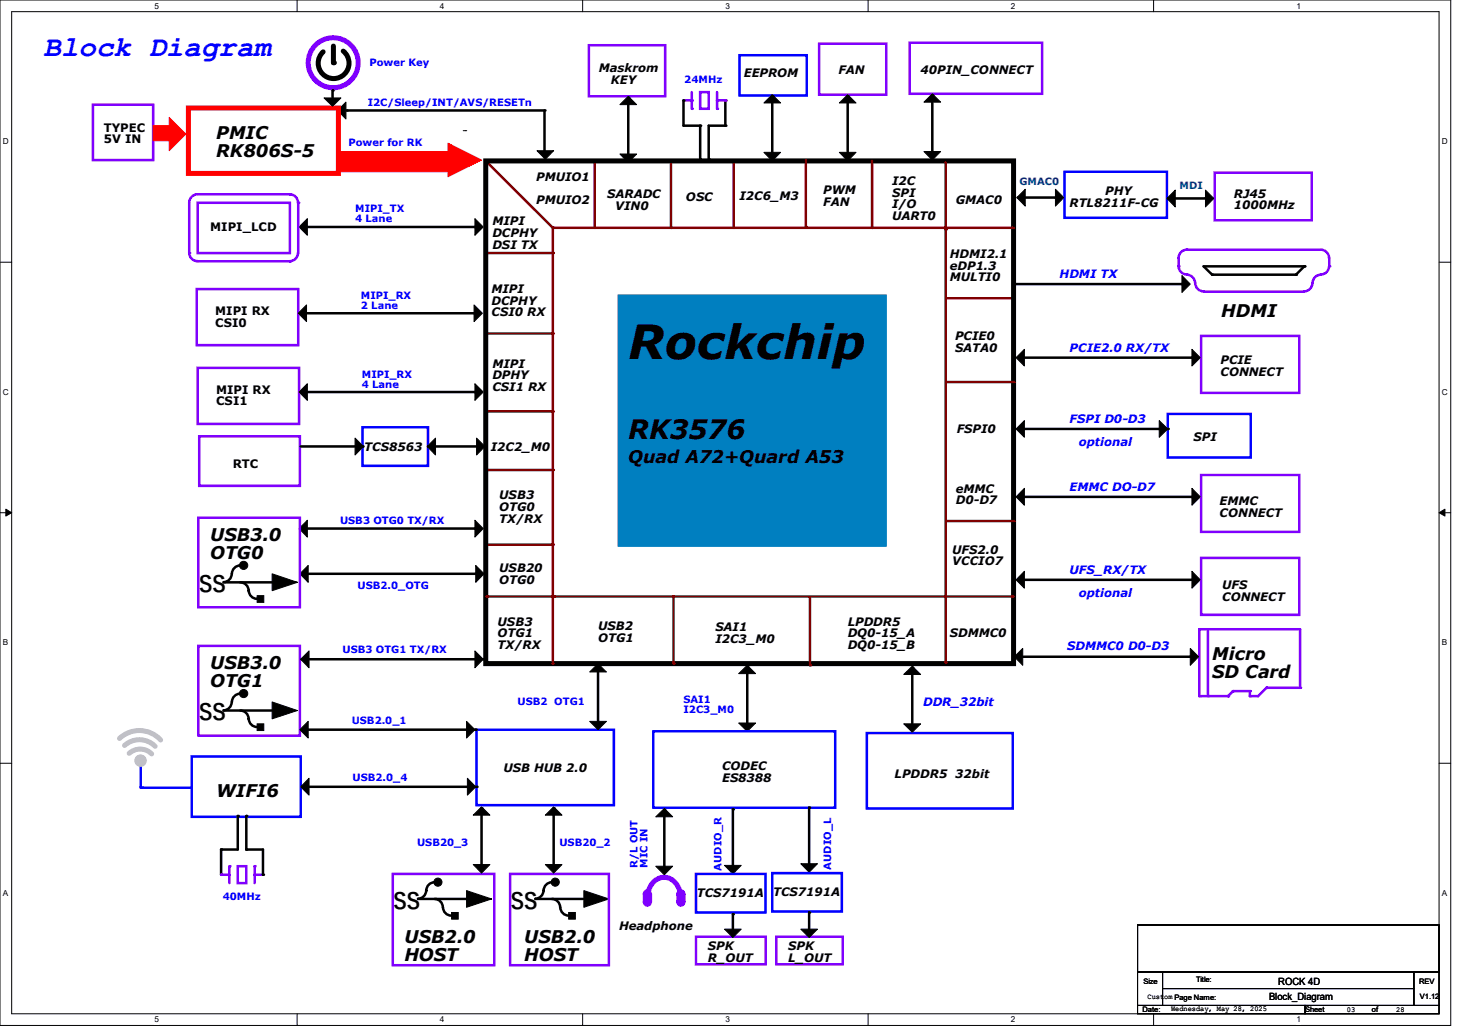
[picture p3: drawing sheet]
<svg xmlns="http://www.w3.org/2000/svg" width="297mm" height="210mm" viewBox="0 0 297 210" stroke-linecap="round" stroke-linejoin="round" font-family="sans-serif">
<path d="M0 0h294.7v208.3h-294.7zM2.4 2.4h290v203.5h-290z" fill="none" stroke="#000" stroke-width=".2"/>
<g fill="#fff">
<path d="M31.4 .3h.9v1.8h-.9z"/>
<path d="M31.4 206.2h.9v1.8h-.9z"/>
</g>
<path d="M60.4 0v2.4M60.4 205.9v2.4" fill="none" stroke="#000" stroke-width=".2"/>
<g fill="#fff">
<path d="M89.4 .3h.9v1.8h-.9z"/>
<path d="M89.4 206.2h.9v1.8h-.9z"/>
</g>
<path d="M118.4 0v2.4M118.4 205.9v2.4" fill="none" stroke="#000" stroke-width=".2"/>
<g fill="#fff">
<path d="M147.4 .3h.9v1.8h-.9z"/>
<path d="M147.4 206.2h.9v1.8h-.9z"/>
</g>
<path d="M176.4 0v2.4M176.4 205.9v2.4" fill="none" stroke="#000" stroke-width=".2"/>
<g fill="#fff">
<path d="M205.4 .3h.9v1.8h-.9z"/>
<path d="M205.4 206.2h.9v1.8h-.9z"/>
</g>
<path d="M234.4 0v2.4M234.4 205.9v2.4" fill="none" stroke="#000" stroke-width=".2"/>
<g fill="#fff">
<path d="M263.4 .3h.9v1.8h-.9z"/>
<path d="M263.4 206.2h.9v1.8h-.9z"/>
<path d="M.6 27.8h1.2v1.9h-1.2z"/>
<path d="M292.9 27.8h1.2v1.9h-1.2z"/>
<path d="M.6 78.7h1.2v1.9h-1.2z"/>
<path d="M292.9 78.7h1.2v1.9h-1.2z"/>
</g>
<path d="M0 53.3h2.4M292.4 53.3h2.3" fill="none" stroke="#000" stroke-width=".2"/>
<g fill="#fff">
<path d="M.6 129.6h1.1v1.8h-1.1z"/>
<path d="M292.9 129.6h1.1v1.8h-1.1z"/>
</g>
<path d="M0 104.1h2.4M292.4 104.1h2.3" fill="none" stroke="#000" stroke-width=".2"/>
<path d="M1.2 103.4l1.2 .7-1.2 .7zM292.4 104.1l1.1-.7v1.4z" fill="#000" stroke="#000" stroke-width=".2"/>
<g fill="#fff">
<path d="M.6 180.5h1.1v1.8h-1.1z"/>
<path d="M292.9 180.5h1.1v1.8h-1.1z"/>
</g>
<path d="M0 155h2.4M292.4 155h2.3" fill="none" stroke="#000" stroke-width=".2"/>
<path d="M96.8 148.2h27.9v15.3h-27.9z" fill="none" stroke="#00f" stroke-width=".51"/>
<path d="M88.3 179.2a1.93 1.93 0 0 0-1.8 2.1 1.67 1.67 0 0 1-1.6 1.2M112.1 179.2a1.67 1.67 0 0 0-1.7 1.7M84.9 182.6h11.4M88.3 182.6a1.68 1.68 0 0 1 1.7 1.7M90 184.3a1.69 1.69 0 0 0 1.7 1.7M108.8 182.6h11.3M110.4 180.9a1.68 1.68 0 0 1-1.6 1.6M112.1 182.6a1.95 1.95 0 0 1 1.8 2.1 1.69 1.69 0 0 0 1.6 1.3" fill="none" stroke="#000" stroke-width=".51"/>
<g fill="#000">
<circle cx="96.3" cy="182.6" r=".25"/>
<circle cx="120.1" cy="182.6" r=".25"/>
</g>
<g fill="#000" stroke="#000" stroke-width=".2">
<path d="M91.7 185.3h1.4v1.4h-1.4z" fill-rule="evenodd"/>
<path d="M94.8 180.9l5.1 1.7h-1.7h1.7l-5.1 1.7z" fill-rule="evenodd"/>
<path d="M115.5 185.3h1.4v1.4h-1.4z" fill-rule="evenodd"/>
<path d="M118.6 180.9l5.1 1.7h-1.7h1.7l-5.1 1.7z" fill-rule="evenodd"/>
<circle cx="89" cy="179.2" r=".83"/>
<circle cx="112.8" cy="179.2" r=".83"/>
</g>
<path d="M40.1 74.7h20.6v11.4h-20.6zM79.8 177.5h20.6v18.5h-20.6zM103.6 177.5h20.1v18.5h-20.1z" fill="none" stroke="#7f00ff" stroke-width=".51"/>
<path d="M98.7 95.5h13.6" fill="none" stroke="#7f0000" stroke-width=".51"/>
<circle cx="112.3" cy="95.5" r=".25" fill="#7f0000"/>
<path d="M216.3 34.9h20.8v9.3h-20.8z" fill="none" stroke="#00f" stroke-width=".51"/>
<path d="M184.8 8.7h26.9v10.3h-26.9zM18.9 21.3h12.2v11.2h-12.2zM246.8 35.1h19.7v9.6h-19.7zM40.5 88.6h20.4v10.1h-20.4z" fill="none" stroke="#7f00ff" stroke-width=".51"/>
<g fill="#000" stroke="#000" stroke-width=".2">
<path d="M68.6 22.4l1.7-1.7v3.5z" fill-rule="evenodd"/>
<path d="M60.7 46.1l1.7-1.7v3.4z" fill-rule="evenodd"/>
<path d="M96.5 44.4l1.7 1.7-1.7 1.7z" fill-rule="evenodd"/>
<path d="M60.7 79.6l1.7-1.7v3.4z" fill-rule="evenodd"/>
<path d="M96.5 77.9l1.7 1.7-1.7 1.7z" fill-rule="evenodd"/>
<path d="M96.8 89l1.7 1.7-1.7 1.7z" fill-rule="evenodd"/>
<path d="M60.7 107.4l1.7-1.7v3.4z" fill-rule="evenodd"/>
<path d="M60.9 116.5l1.7-1.6v3.4z" fill-rule="evenodd"/>
<path d="M96.5 105.7l1.7 1.7-1.7 1.7z" fill-rule="evenodd"/>
<path d="M96.6 114.9l1.7 1.6-1.7 1.8z" fill-rule="evenodd"/>
<path d="M121.5 134.8l1.7 1.7h-3.4z" fill-rule="evenodd"/>
<path d="M119.8 146.5h3.4l-1.7 1.7z" fill-rule="evenodd"/>
</g>
<path d="M70.4 22.4h40M110.6 22.4v8.5M62.4 46.1h34.1M62.4 79.6h34.1M62.4 107.4h34.1M62.6 116.5h34M121.5 135.1v12.4" fill="none" stroke="#000" stroke-width=".51"/>
<g fill="#000">
<circle cx="70.4" cy="22.4" r=".25"/>
<circle cx="110.6" cy="22.4" r=".25"/>
<circle cx="96.5" cy="46.1" r=".25"/>
<circle cx="96.5" cy="79.6" r=".25"/>
<circle cx="96.5" cy="107.4" r=".25"/>
<circle cx="96.6" cy="116.5" r=".25"/>
<circle cx="121.5" cy="135.1" r=".25"/>
</g>
<g fill="#7f00ff" stroke="#7f00ff" stroke-width=".2">
<path d="M130.7 181.6h1.7v1.7h-1.7z" fill-rule="evenodd"/>
<path d="M137.5 181.6h1.7v1.7h-1.7z" fill-rule="evenodd"/>
<circle cx="131.5" cy="183.2" r=".83"/>
<circle cx="138.3" cy="183.2" r=".83"/>
<circle cx="131.5" cy="181.5" r=".83"/>
<circle cx="138.3" cy="181.5" r=".83"/>
</g>
<path d="M131.5 182.4a3.9 3.9 0 0 1 3.4-4.2 3.9 3.9 0 0 1 3.4 4.2" fill="none" stroke="#7f00ff" stroke-width="1"/>
<path d="M192.3 60.6h13.6" fill="none" stroke="#7f0000" stroke-width=".51"/>
<circle cx="205.9" cy="60.6" r=".25" fill="#7f0000"/>
<path d="M120.8 32.7v13.6" fill="none" stroke="#7f0000" stroke-width=".51"/>
<circle cx="120.8" cy="46.3" r=".25" fill="#7f0000"/>
<path d="M94.1 26.5h.5M94.6 26.5h.1" fill="none" stroke="#000" stroke-width=".2"/>
<path d="M98.7 32.7l13.6 13.6" fill="none" stroke="#7f0000" stroke-width=".51"/>
<circle cx="112.3" cy="46.3" r=".25" fill="#7f0000"/>
<path d="M98.7 83.6h13.6" fill="none" stroke="#7f0000" stroke-width=".51"/>
<circle cx="112.3" cy="83.6" r=".25" fill="#7f0000"/>
<path d="M98.7 51.4h13.6" fill="none" stroke="#7f0000" stroke-width=".51"/>
<circle cx="112.3" cy="51.4" r=".25" fill="#7f0000"/>
<path d="M98.7 67.7h13.6" fill="none" stroke="#7f0000" stroke-width=".51"/>
<circle cx="112.3" cy="67.7" r=".25" fill="#7f0000"/>
<path d="M149.1 32.7v13.6" fill="none" stroke="#7f0000" stroke-width=".51"/>
<circle cx="149.1" cy="46.3" r=".25" fill="#7f0000"/>
<path d="M98.7 110.6h13.6" fill="none" stroke="#7f0000" stroke-width=".51"/>
<circle cx="112.3" cy="110.6" r=".25" fill="#7f0000"/>
<path d="M136.3 32.7v13.6" fill="none" stroke="#7f0000" stroke-width=".51"/>
<circle cx="136.3" cy="46.3" r=".25" fill="#7f0000"/>
<path d="M98.7 32.7h107.2v102.1h-107.2z" fill="none" stroke="#000" stroke-width="1"/>
<circle cx="177" cy="105.8" r="1.68" fill="#000" stroke="#000" stroke-width=".2"/>
<path d="M112.3 46.3h79.8v74.9h-79.8z" fill="none" stroke="#7f0000" stroke-width=".51"/>
<path d="M147.4 20.4v5.1h-3.4v6.8" fill="none" stroke="#000" stroke-width=".51"/>
<g fill="#000">
<circle cx="144" cy="32.3" r=".25"/>
<circle cx="147.4" cy="20.4" r=".25"/>
<circle cx="147.4" cy="25.5" r=".25"/>
</g>
<path d="M140.5 18.7v3.4M142.2 18.7h1.8v3.4h-1.8z" fill="none" stroke="#7f00ff" stroke-width=".51"/>
<circle cx="140.5" cy="22.1" r=".25" fill="#7f00ff"/>
<path d="M138.9 20.4h1.6" fill="none" stroke="#7f00ff" stroke-width=".51"/>
<circle cx="140.5" cy="20.4" r=".25" fill="#7f00ff"/>
<path d="M145.7 18.7v3.4" fill="none" stroke="#7f00ff" stroke-width=".51"/>
<circle cx="145.7" cy="22.1" r=".25" fill="#7f00ff"/>
<path d="M145.7 20.4h1.7" fill="none" stroke="#7f00ff" stroke-width=".51"/>
<circle cx="147.4" cy="20.4" r=".25" fill="#7f00ff"/>
<path d="M138.9 20.4v5.1h3.3v6.8" fill="none" stroke="#000" stroke-width=".51"/>
<g fill="#000">
<circle cx="138.9" cy="20.4" r=".25"/>
<circle cx="142.2" cy="25.5" r=".25"/>
<circle cx="142.2" cy="32.3" r=".25"/>
</g>
<path d="M192.3 77.6h13.6" fill="none" stroke="#7f0000" stroke-width=".51"/>
<circle cx="205.9" cy="77.6" r=".25" fill="#7f0000"/>
<path d="M192.3 105.8h13.6" fill="none" stroke="#7f0000" stroke-width=".51"/>
<circle cx="205.9" cy="105.8" r=".25" fill="#7f0000"/>
<path d="M244 113.3h19.9v11.6h-19.9zM257.3 139.7h6.8" fill="none" stroke="#7f00ff" stroke-width=".51"/>
<path d="M38.3 21.9h30.4v13.3h-30.4z" fill="none" stroke="#f00" stroke-width="1"/>
<g fill="#f00" stroke="#f00" stroke-width=".2">
<path d="M68.6 30.8h22.6v4.1h-22.6z" fill-rule="evenodd"/>
<path d="M91 29.1l6.8 3.4-6.8 3.4z" fill-rule="evenodd"/>
</g>
<circle cx="257.3" cy="139.7" r=".25" fill="#7f00ff"/>
<path d="M257.3 139.7l-1.7 1.7" fill="none" stroke="#7f00ff" stroke-width=".51"/>
<circle cx="257.3" cy="139.7" r=".25" fill="#7f00ff"/>
<path d="M253.9 141.4h1.7" fill="none" stroke="#7f00ff" stroke-width=".51"/>
<circle cx="253.9" cy="141.4" r=".25" fill="#7f00ff"/>
<path d="M253.9 140.4v1" fill="none" stroke="#7f00ff" stroke-width=".51"/>
<circle cx="253.9" cy="140.4" r=".25" fill="#7f00ff"/>
<path d="M250.5 140.4h3.4" fill="none" stroke="#7f00ff" stroke-width=".51"/>
<circle cx="250.5" cy="140.4" r=".25" fill="#7f00ff"/>
<path d="M250.5 140.4l-1 1" fill="none" stroke="#7f00ff" stroke-width=".51"/>
<circle cx="249.5" cy="141.4" r=".25" fill="#7f00ff"/>
<path d="M243.7 141.4h5.8" fill="none" stroke="#7f00ff" stroke-width=".51"/>
<circle cx="249.5" cy="141.4" r=".25" fill="#7f00ff"/>
<path d="M243.7 127.8h20.4" fill="none" stroke="#7f00ff" stroke-width=".51"/>
<circle cx="243.7" cy="127.8" r=".25" fill="#7f00ff"/>
<path d="M245.4 127.8v13.6" fill="none" stroke="#7f00ff" stroke-width=".51"/>
<circle cx="245.4" cy="141.4" r=".25" fill="#7f00ff"/>
<path d="M264.1 127.8v11.9" fill="none" stroke="#7f00ff" stroke-width=".51"/>
<circle cx="264.1" cy="139.7" r=".25" fill="#7f00ff"/>
<path d="M243.7 127.8v13.6" fill="none" stroke="#7f00ff" stroke-width=".51"/>
<circle cx="243.7" cy="141.4" r=".25" fill="#7f00ff"/>
<path d="M109.1 30.6h3.4l-1.7 1.7z" fill-rule="evenodd" fill="#000" stroke="#000" stroke-width=".2"/>
<g fill="#f00" stroke="#f00" stroke-width=".2">
<path d="M31.1 25.5h3.3v3.1h-3.3z" fill-rule="evenodd"/>
<path d="M34.4 23.8l3.4 3.4-3.4 3.4z" fill-rule="evenodd"/>
</g>
<path d="M164.5 121.5v13.6" fill="none" stroke="#7f0000" stroke-width=".51"/>
<circle cx="164.5" cy="135.1" r=".25" fill="#7f0000"/>
<path d="M136.8 121.2v13.6" fill="none" stroke="#7f0000" stroke-width=".51"/>
<circle cx="136.8" cy="134.8" r=".25" fill="#7f0000"/>
<path d="M176.1 148.9h29.6v15.3h-29.6z" fill="none" stroke="#00f" stroke-width=".51"/>
<path d="M177.2 32.7v13.6" fill="none" stroke="#7f0000" stroke-width=".51"/>
<circle cx="177.2" cy="46.3" r=".25" fill="#7f0000"/>
<path d="M60.6 41.2v10.2" fill="none" stroke="#7f00ff" stroke-width=".51"/>
<circle cx="60.6" cy="41.2" r=".25" fill="#7f00ff"/>
<path d="M40.1 39.5h18.8" fill="none" stroke="#7f00ff" stroke-width=".51"/>
<circle cx="58.9" cy="39.5" r=".25" fill="#7f00ff"/>
<path d="M38.4 41.2v10.2" fill="none" stroke="#7f00ff" stroke-width=".51"/>
<circle cx="38.4" cy="51.4" r=".25" fill="#7f00ff"/>
<path d="M40.1 39.5a1.69 1.69 0 0 0-1.7 1.7M58.9 39.5a1.7 1.7 0 0 1 1.6 1.7M38.4 51.4a1.68 1.68 0 0 0 1.7 1.6M40.1 53.1h18.8M60.5 51.4a1.68 1.68 0 0 1-1.6 1.6" fill="none" stroke="#7f00ff" stroke-width=".51"/>
<circle cx="58.9" cy="53.1" r=".25" fill="#7f00ff"/>
<path d="M40.1 41.2h18.8v10.2h-18.8zM241.1 50.7h27.3" fill="none" stroke="#7f00ff" stroke-width=".51"/>
<circle cx="241.1" cy="50.7" r=".25" fill="#7f00ff"/>
<path d="M239.4 52.4v1.7" fill="none" stroke="#7f00ff" stroke-width=".51"/>
<circle cx="239.4" cy="54.1" r=".25" fill="#7f00ff"/>
<path d="M244.5 59.2h20.5" fill="none" stroke="#7f00ff" stroke-width=".51"/>
<circle cx="244.5" cy="59.2" r=".25" fill="#7f00ff"/>
<path d="M239.4 54.1a1.67 1.67 0 0 0 1.7 1.7M241.1 55.8a1.68 1.68 0 0 1 1.7 1.7M242.8 57.5a1.69 1.69 0 0 0 1.7 1.7M270 52.4v1.7" fill="none" stroke="#7f00ff" stroke-width=".51"/>
<circle cx="270" cy="54.1" r=".25" fill="#7f00ff"/>
<path d="M241.1 50.7a1.67 1.67 0 0 0-1.7 1.7M268.4 55.8a1.76 1.76 0 0 0-1.8 1.7 1.68 1.68 0 0 1-1.6 1.7M268.4 50.7a1.67 1.67 0 0 1 1.6 1.7M270 54.1a1.67 1.67 0 0 1-1.6 1.7" fill="none" stroke="#7f00ff" stroke-width=".51"/>
<path d="M244.5 54.1h20.5l-1.7 1.7h-17z" fill="none" stroke="#000" stroke-width=".51"/>
<g fill="#000">
<circle cx="246.3" cy="55.8" r=".25"/>
<circle cx="263.3" cy="55.8" r=".25"/>
<circle cx="265" cy="54.1" r=".25"/>
</g>
<path d="M28.6 154.9v5.1M38.9 153.7h22.2v12.2h-22.2z" fill="none" stroke="#00f" stroke-width=".51"/>
<path d="M24.3 150a5.9 5.9 0 0 1 8.3 .3M25.3 151.4a4.5 4.5 0 0 1 6.2 .2M26.2 153a3.3 3.3 0 0 1 4.6 .1" fill="none" stroke="#c0c0c0" stroke-width="1"/>
<circle cx="28.6" cy="160" r=".25" fill="#00f"/>
<path d="M28.7 160h10.1" fill="none" stroke="#00f" stroke-width=".51"/>
<circle cx="28.7" cy="160" r=".25" fill="#00f"/>
<circle cx="28.6" cy="154.5" r="1.16" fill="#c0c0c0" stroke="#c0c0c0" stroke-width=".2"/>
<path d="M67.6 18.4v1.5M62.3 63.6h34M61.3 133.9h37M47.1 142.6a1.68 1.68 0 0 1-1.7 1.7h11.4M48.8 144.3a1.68 1.68 0 0 1 1.7 1.7M48.8 140.9a1.7 1.7 0 0 0-1.7 1.7M50.5 146a1.67 1.67 0 0 0 1.7 1.7M62.6 148.2h34M62.8 159.8h34M97.8 164.2v12.4M112.5 164.2v12.4" fill="none" stroke="#000" stroke-width=".51"/>
<g fill="#000">
<circle cx="67.6" cy="18.4" r=".25"/>
<circle cx="67.7" cy="12.7" r=".51"/>
<circle cx="96.3" cy="63.6" r=".25"/>
<circle cx="98.3" cy="133.9" r=".25"/>
<circle cx="56.8" cy="144.3" r=".25"/>
<circle cx="96.6" cy="148.2" r=".25"/>
<circle cx="96.8" cy="159.8" r=".25"/>
<circle cx="97.8" cy="164.2" r=".25"/>
<circle cx="112.5" cy="164.2" r=".25"/>
</g>
<g fill="#000" stroke="#000" stroke-width=".2">
<path d="M65.8 19.9h3.5l-1.7 1.7z" fill-rule="evenodd"/>
<path d="M62.3 61.9v3.4l-1.7-1.7z" fill-rule="evenodd"/>
<path d="M96.3 61.9l1.7 1.7-1.7 1.7z" fill-rule="evenodd"/>
<path d="M61.1 133.9l1.7-1.7v3.4z" fill-rule="evenodd"/>
<path d="M96.5 132.2l1.7 1.7-1.7 1.7z" fill-rule="evenodd"/>
<path d="M52.2 147h1.4v1.4h-1.4z" fill-rule="evenodd"/>
<path d="M55.3 142.6l5.1 1.7h-1.7h1.7l-5.1 1.7z" fill-rule="evenodd"/>
<path d="M60.9 148.2l1.7-1.7v3.4z" fill-rule="evenodd"/>
<path d="M62.8 158.1v3.4l-1.7-1.7z" fill-rule="evenodd"/>
<path d="M94.8 146.5l1.7 1.7-1.7 1.7z" fill-rule="evenodd"/>
<path d="M95 158.1l1.6 1.7-1.6 1.7z" fill-rule="evenodd"/>
<path d="M97.8 163.9l1.7 1.7h-3.4z" fill-rule="evenodd"/>
<path d="M96.1 175.6h3.4l-1.7 1.7z" fill-rule="evenodd"/>
<path d="M112.5 163.9l1.7 1.7h-3.4z" fill-rule="evenodd"/>
<path d="M110.8 175.6h3.4l-1.7 1.7z" fill-rule="evenodd"/>
<circle cx="49.5" cy="140.9" r=".84"/>
</g>
<circle cx="67.7" cy="12.7" r="5.1" fill="none" stroke="#7f00ff" stroke-width="1"/>
<path d="M67.7 9.4v3.3M69.7 10.4a3.1 3.1 0 0 1 .4 4.5 3.1 3.1 0 0 1-4.5 .2 3.1 3.1 0 0 1 0-4.6" fill="none" stroke="#000" stroke-width="1"/>
<path d="M40 58.7h20.6v11.4h-20.6zM40.3 131.2h20.6v18.2h-20.6z" fill="none" stroke="#7f00ff" stroke-width=".51"/>
<path d="M112.3 121.2v13.6" fill="none" stroke="#7f0000" stroke-width=".51"/>
<circle cx="112.3" cy="134.8" r=".25" fill="#7f0000"/>
<path d="M98.8 121.2h13.7" fill="none" stroke="#7f0000" stroke-width=".51"/>
<circle cx="112.5" cy="121.2" r=".25" fill="#7f0000"/>
<path d="M48.3 165.7v6.9h-3.4v5.1" fill="none" stroke="#000" stroke-width=".51"/>
<g fill="#000">
<circle cx="44.9" cy="177.7" r=".25"/>
<circle cx="44.9" cy="172.6" r=".25"/>
<circle cx="48.3" cy="165.7" r=".25"/>
</g>
<path d="M48.3 175.9h1.7v3.5h-1.7zM51.7 175.9v3.5" fill="none" stroke="#7f00ff" stroke-width=".51"/>
<circle cx="51.7" cy="175.9" r=".25" fill="#7f00ff"/>
<path d="M51.7 177.7h1.7" fill="none" stroke="#7f00ff" stroke-width=".51"/>
<circle cx="51.7" cy="177.7" r=".25" fill="#7f00ff"/>
<path d="M46.6 175.9v3.5" fill="none" stroke="#7f00ff" stroke-width=".51"/>
<circle cx="46.6" cy="175.9" r=".25" fill="#7f00ff"/>
<path d="M44.9 177.7h1.7" fill="none" stroke="#7f00ff" stroke-width=".51"/>
<circle cx="44.9" cy="177.7" r=".25" fill="#7f00ff"/>
<g fill="none" stroke="#000" stroke-width=".51">
<path d="M61.1 90.7h12.6M87 90.7h10.7M45.4 118.3h11.4M47.1 116.5a1.68 1.68 0 0 1-1.7 1.7M48.8 118.3a1.68 1.68 0 0 1 1.7 1.7M48.8 114.9a1.7 1.7 0 0 0-1.7 1.6M50.5 120a1.67 1.67 0 0 0 1.7 1.6M208.1 117.8h34M151.8 135.5v12.4M50 165.7v6.9h3.4v5.1M135 164.5v12.5M148.9 164.4v12.4"/>
<path d="M164.4 164v12.4M148.9 185.7v4.2M164.4 185.3v4.8"/>
</g>
<g fill="#000">
<circle cx="73.7" cy="90.7" r=".25"/>
<circle cx="97.7" cy="90.7" r=".25"/>
<circle cx="56.8" cy="118.3" r=".25"/>
<circle cx="242.1" cy="117.8" r=".25"/>
<circle cx="151.8" cy="135.5" r=".25"/>
<circle cx="50" cy="172.6" r=".25"/>
<circle cx="50" cy="165.7" r=".25"/>
<circle cx="53.4" cy="177.7" r=".25"/>
<circle cx="135" cy="164.5" r=".25"/>
<circle cx="148.9" cy="164.4" r=".25"/>
<circle cx="164.4" cy="164" r=".25"/>
<circle cx="148.9" cy="185.7" r=".25"/>
<circle cx="164.4" cy="185.3" r=".25"/>
</g>
<g fill="#000" stroke="#000" stroke-width=".2">
<path d="M72.1 89l1.7 1.7-1.7 1.7z" fill-rule="evenodd"/>
<path d="M86.8 90.7l1.7-1.7v3.4z" fill-rule="evenodd"/>
<path d="M55.3 116.5l5.1 1.8h-1.7h1.7l-5.1 1.7z" fill-rule="evenodd"/>
<path d="M208.1 116v3.5l-1.7-1.7z" fill-rule="evenodd"/>
<path d="M242.1 116l1.7 1.8-1.7 1.7z" fill-rule="evenodd"/>
<path d="M52.2 121h1.4v1.3h-1.4z" fill-rule="evenodd"/>
<path d="M150.1 136.8l1.7-1.7 1.7 1.7z" fill-rule="evenodd"/>
<path d="M150.1 146.9h3.4l-1.7 1.6z" fill-rule="evenodd"/>
<path d="M133.2 165.9l1.8-1.7 1.7 1.7z" fill-rule="evenodd"/>
<path d="M133.2 175.9h3.5l-1.7 1.8z" fill-rule="evenodd"/>
<path d="M147.2 175.8h3.4l-1.7 1.7z" fill-rule="evenodd"/>
<path d="M162.7 175.4h3.4l-1.7 1.8z" fill-rule="evenodd"/>
<path d="M147.2 188.7h3.4l-1.7 1.7z" fill-rule="evenodd"/>
<path d="M162.7 188.7h3.4l-1.7 1.7z" fill-rule="evenodd"/>
<circle cx="49.5" cy="114.8" r=".84"/>
</g>
<path d="M40.3 105.2h20.6v18.2h-20.6zM141.4 190.2h14.1v5.7h-14.1zM157.7 190.2h13.5v5.7h-13.5z" fill="none" stroke="#7f00ff" stroke-width=".51"/>
<path d="M73.7 86.8h13.3v7.8h-13.3zM132.7 148.5h37v15.5h-37zM141.4 177.5h14.1v7.8h-14.1zM156.9 177.3h14.1v7.8h-14.1z" fill="none" stroke="#00f" stroke-width=".51"/>
<path d="M192.1 121v13.6" fill="none" stroke="#7f0000" stroke-width=".51"/>
<circle cx="192.1" cy="134.6" r=".25" fill="#7f0000"/>
<g fill="#000" stroke="#000" stroke-width=".2">
<path d="M183.6 137l1.7-1.7 1.7 1.7z" fill-rule="evenodd"/>
<path d="M183.6 147h3.4l-1.7 1.7z" fill-rule="evenodd"/>
</g>
<path d="M185.3 135.6v12.4" fill="none" stroke="#000" stroke-width=".51"/>
<circle cx="185.3" cy="135.6" r=".25" fill="#000"/>
<path d="M192.1 121.2h13.6" fill="none" stroke="#7f0000" stroke-width=".51"/>
<circle cx="205.7" cy="121.2" r=".25" fill="#7f0000"/>
<path d="M206.1 57.7h34M208.1 72.6h34M208.1 87.1h29.1M208.1 100.9h34M207.8 133.4h34" fill="none" stroke="#000" stroke-width=".51"/>
<g fill="#000">
<circle cx="240.1" cy="57.7" r=".25"/>
<circle cx="242.1" cy="72.6" r=".25"/>
<circle cx="237.2" cy="87.1" r=".25"/>
<circle cx="242.1" cy="100.9" r=".25"/>
<circle cx="241.8" cy="133.4" r=".25"/>
</g>
<g fill="#000" stroke="#000" stroke-width=".2">
<path d="M240.1 56l1.7 1.7-1.7 1.7z" fill-rule="evenodd"/>
<path d="M208.1 71v3.3l-1.7-1.7z" fill-rule="evenodd"/>
<path d="M242.1 71l1.7 1.6-1.7 1.7z" fill-rule="evenodd"/>
<path d="M206.4 87.1l1.7-1.7v3.4z" fill-rule="evenodd"/>
<path d="M235.5 85.4l1.7 1.7-1.7 1.7z" fill-rule="evenodd"/>
<path d="M208.1 99.2v3.4l-1.7-1.7z" fill-rule="evenodd"/>
<path d="M242.1 99.2l1.7 1.7-1.7 1.7z" fill-rule="evenodd"/>
<path d="M206.1 133.4l1.7-1.7v3.4z" fill-rule="evenodd"/>
<path d="M241.8 131.7l1.7 1.7-1.7 1.7z" fill-rule="evenodd"/>
</g>
<path d="M244 68.2h19.9v11.6h-19.9zM244 96.5h19.9v11.5h-19.9z" fill="none" stroke="#7f00ff" stroke-width=".51"/>
<path d="M237.2 84.1h16.9v8.8h-16.9z" fill="none" stroke="#00f" stroke-width=".51"/>
<path d="M192.1 46.3h13.6" fill="none" stroke="#7f0000" stroke-width=".51"/>
<circle cx="205.7" cy="46.3" r=".25" fill="#7f0000"/>
<path d="M192.1 33v13.6" fill="none" stroke="#7f0000" stroke-width=".51"/>
<circle cx="192.1" cy="46.6" r=".25" fill="#7f0000"/>
<g fill="#000" stroke="#000" stroke-width=".2">
<path d="M189.4 19l1.7 1.7h-3.4z" fill-rule="evenodd"/>
<path d="M187.7 30.8h3.4l-1.7 1.7z" fill-rule="evenodd"/>
<path d="M206.6 40.1l1.7-1.7v3.5z" fill-rule="evenodd"/>
<path d="M214.4 38.4l1.7 1.7-1.7 1.8z" fill-rule="evenodd"/>
<path d="M237.1 40.3l1.7-1.7v3.4z" fill-rule="evenodd"/>
<path d="M244.9 38.6l1.7 1.7-1.7 1.7z" fill-rule="evenodd"/>
</g>
<path d="M189.4 19.4v12.4M206.8 40.1h7.6M237.2 40.3h7.7" fill="none" stroke="#000" stroke-width=".51"/>
<g fill="#000">
<circle cx="189.4" cy="19.4" r=".25"/>
<circle cx="214.4" cy="40.1" r=".25"/>
<circle cx="244.9" cy="40.3" r=".25"/>
</g>
<path d="M163.7 32.5v13.6" fill="none" stroke="#7f0000" stroke-width=".51"/>
<circle cx="163.7" cy="46.1" r=".25" fill="#7f0000"/>
<path d="M119.6 9.2h15.5v10.4h-15.5zM166.4 8.8h13.6v10.4h-13.6z" fill="none" stroke="#7f00ff" stroke-width=".51"/>
<path d="M150.2 11.2h13.7v8.2h-13.7z" fill="none" stroke="#00f" stroke-width=".51"/>
<g fill="#000" stroke="#000" stroke-width=".2">
<path d="M127.6 19.6l1.7 1.7h-3.4z" fill-rule="evenodd"/>
<path d="M156.9 19.2l1.7 1.7h-3.4z" fill-rule="evenodd"/>
<path d="M172.2 19.2l1.7 1.7h-3.4z" fill-rule="evenodd"/>
<path d="M125.9 31.3h3.4l-1.7 1.7z" fill-rule="evenodd"/>
<path d="M155.2 30.9h3.4l-1.7 1.8z" fill-rule="evenodd"/>
<path d="M170.5 30.9h3.4l-1.7 1.8z" fill-rule="evenodd"/>
</g>
<path d="M127.6 19.9v12.4M156.9 19.6v12.4M172.2 19.6v12.4" fill="none" stroke="#000" stroke-width=".51"/>
<g fill="#000">
<circle cx="127.6" cy="19.9" r=".25"/>
<circle cx="156.9" cy="19.6" r=".25"/>
<circle cx="172.2" cy="19.6" r=".25"/>
</g>
<path d="M125.6 59.9h54.4v51.1h-54.4z" fill-rule="evenodd" fill="#007fc0" stroke="#007fc0" stroke-width=".2"/>
<path d="M231.1 187.9h61.3v9.5h-61.3zM231.1 197.4h5.1v6.8h-5.1zM236.2 197.4h51v3.4h-51zM287.2 197.4h5.2v6.8h-5.2zM231.1 204.2h34v1.7h-34zM236.2 200.8h51v3.4h-51zM265.1 204.2h27.3v1.7h-27.3z" fill="none" stroke="#000" stroke-width=".2"/>
<text font-size="9.5" x="127.6" y="72.9">Rockchip</text>
<text font-size="5.9" fill="#00f" x="8.8" y="11.5">Block Diagram</text>
<text font-size="5.4" x="127.6" y="89.2">RK3576</text>
<g font-size="4.9">
<text x="40.5" y="120">SS</text>
<text x="40.5" y="146.1">SS</text>
<text x="80" y="184.4">SS</text>
<text x="103.8" y="184.4">SS</text>
</g>
<g font-size="3.6">
<text x="43.9" y="28.2">PMIC</text>
<text x="43.9" y="31.8">RK806S-5</text>
<text x="248.1" y="64.5">HDMI</text>
<text x="127.6" y="94.1">Quad A72+Quard A53</text>
<text x="42.7" y="109.9">USB3.0</text>
<text x="42.7" y="113.5">OTG0</text>
<text x="42.7" y="135.9">USB3.0</text>
<text x="246.3" y="134.1">Micro</text>
<text x="246.3" y="137.6">SD Card</text>
<text x="42.7" y="139.5">OTG1</text>
<text x="43.9" y="162">WIFI6</text>
<text x="82.2" y="191.6">USB2.0</text>
<text x="106.5" y="191.6">USB2.0</text>
<text x="82.2" y="195.2">HOST</text>
<text x="106.5" y="195.2">HOST</text>
</g>
<g font-size="2.4">
<text x="121.7" y="14.6">Maskrom</text>
<text x="124.1" y="17">KEY</text>
<text x="151.1" y="15.6">EEPROM</text>
<text x="170.3" y="14.9">FAN</text>
<text x="187" y="15.1">40PIN_CONNECT</text>
<text x="21.1" y="26.7">TYPEC</text>
<text x="21.1" y="29.1">5V IN</text>
<text x="108.9" y="36.7">PMUIO1</text>
<text x="108.9" y="41.5">PMUIO2</text>
<text x="123.4" y="40.3">SARADC</text>
<text x="139.4" y="40.8">OSC</text>
<text x="150.2" y="40.6">I2C6_M3</text>
<text x="167.3" y="39.5">PWM</text>
<text x="167.3" y="41.8">FAN</text>
<text x="181.2" y="37.6">I2C</text>
<text x="181.2" y="40">SPI</text>
<text x="194.2" y="41.5">GMAC0</text>
<text x="217.3" y="42">RTL8211F-CG</text>
<text x="224.5" y="39.6">PHY</text>
<text x="250.7" y="40.1">RJ45</text>
<text x="42.7" y="46.9">MIPI_LCD</text>
<text x="100" y="45.8">MIPI</text>
<text x="125" y="42.7">VIN0</text>
<text x="181.2" y="42.3">I/O</text>
<text x="181.2" y="44.7">UART0</text>
<text x="250.7" y="42.5">1000MHz</text>
<text x="100" y="48.1">DCPHY</text>
<text x="100" y="50.5">DSI TX</text>
<text x="193" y="52.4">HDMI2.1</text>
<text x="99.9" y="59.5">MIPI</text>
<text x="193" y="54.8">eDP1.3</text>
<text x="193" y="57.2">MULTI0</text>
<text x="43.7" y="64">MIPI RX</text>
<text x="99.9" y="61.9">DCPHY</text>
<text x="99.9" y="64.3">CSI0 RX</text>
<text x="43.7" y="66.3">CSI0</text>
<text x="194" y="69.1">PCIE0</text>
<text x="194" y="71.5">SATA0</text>
<text x="100" y="74.7">MIPI</text>
<text x="100" y="77">DPHY</text>
<text x="247.9" y="74">PCIE</text>
<text x="247.9" y="76.4">CONNECT</text>
<text x="43.9" y="80">MIPI RX</text>
<text x="43.9" y="82.3">CSI1</text>
<text x="100" y="79.4">CSI1 RX</text>
<text x="194.4" y="88">FSPI0</text>
<text x="242.5" y="89.7">SPI</text>
<text x="47.3" y="95.1">RTC</text>
<text x="74" y="91.7">TCS8563</text>
<text x="99.7" y="91.7">I2C2_M0</text>
<text x="101.4" y="101.4">USB3</text>
<text x="194.2" y="100">eMMC</text>
<text x="101.4" y="103.8">OTG0</text>
<text x="101.4" y="106.1">TX/RX</text>
<text x="194.2" y="102.4">D0-D7</text>
<text x="247.8" y="102.6">EMMC</text>
<text x="247.8" y="105">CONNECT</text>
<text x="193.5" y="112.5">UFS2.0</text>
<text x="101.4" y="116.2">USB20</text>
<text x="101.4" y="118.6">OTG0</text>
<text x="193.5" y="114.9">VCCIO7</text>
<text x="248.3" y="119.6">UFS</text>
<text x="248.3" y="122">CONNECT</text>
<text x="101.1" y="127.1">USB3</text>
<text x="101.1" y="129.5">OTG1</text>
<text x="101.1" y="131.8">TX/RX</text>
<text x="121.5" y="127.9">USB2</text>
<text x="121.5" y="130.3">OTG1</text>
<text x="145.3" y="128.1">SAI1</text>
<text x="145.3" y="130.5">I2C3_M0</text>
<text x="172.2" y="127.1">LPDDR5</text>
<text x="172.2" y="129.5">DQ0-15_A</text>
<text x="172.2" y="131.8">DQ0-15_B</text>
<text x="193" y="129.3">SDMMC0</text>
<text x="102.3" y="156.9">USB HUB 2.0</text>
<text x="146.7" y="156.4">CODEC</text>
<text x="146.7" y="158.8">ES8388</text>
<text x="181.7" y="158.1">LPDDR5 32bit</text>
<text x="141.6" y="182.2">TCS7191A</text>
<text x="157.1" y="182.1">TCS7191A</text>
<text x="125.8" y="188.9">Headphone</text>
<text x="143.8" y="193">SPK</text>
<text x="143.8" y="195.3">R_OUT</text>
<text x="160.1" y="193">SPK</text>
<text x="160.1" y="195.3">L_OUT</text>
</g>
<g font-size="2.4" fill="#00f">
<text x="215.3" y="56.5">HDMI TX</text>
<text x="217.3" y="71.5">PCIE2.0 RX/TX</text>
<text x="217.3" y="85.9">FSPI D0-D3</text>
<text x="219.2" y="90.5">optional</text>
<text x="217.3" y="99.7">EMMC DO-D7</text>
<text x="217.3" y="116.5">UFS_RX/TX</text>
<text x="219.2" y="121.2">optional</text>
<text x="216.8" y="132">SDMMC0 D0-D3</text>
<text x="187.5" y="143.4">DDR_32bit</text>
</g>
<g font-size="2" fill="#00f">
<text x="75.1" y="13.5">Power Key</text>
<text x="139" y="16.8">24MHz</text>
<text x="74.7" y="21.5">I2C/Sleep/INT/AVS/RESETn</text>
<text x="70.8" y="29.6">Power for RK</text>
<text x="72.1" y="43.1">MIPI_TX</text>
<text x="72.1" y="45.1">4 Lane</text>
<text x="73.3" y="60.8">MIPI_RX</text>
<text x="73.3" y="62.8">2 Lane</text>
<text x="73.5" y="76.8">MIPI_RX</text>
<text x="73.5" y="78.8">4 Lane</text>
<text x="69.1" y="106.4">USB3 OTG0 TX/RX</text>
<text x="72.6" y="119.7">USB2.0_OTG</text>
<text x="69.6" y="132.6">USB3 OTG1 TX/RX</text>
<text x="105.2" y="143.1">USB2 OTG1</text>
<text x="138.9" y="142.8">SAI1</text>
<text x="71.5" y="147.1">USB2.0_1</text>
<text x="138.9" y="144.8">I2C3_M0</text>
<text x="71.6" y="158.6">USB2.0_4</text>
<text x="84.8" y="171.9">USB20_3</text>
<text x="113.7" y="171.7">USB20_2</text>
<text x="129.5" y="176.3" transform="rotate(-90 129.5 176.3)">R/L OUT</text>
<text x="131.6" y="176.3" transform="rotate(-90 131.6 176.3)">MIC IN</text>
<text x="146.6" y="176.8" transform="rotate(-90 146.6 176.8)">AUDIO_R</text>
<text x="168.8" y="176.6" transform="rotate(-90 168.8 176.6)">AUDIO_L</text>
<text x="45.3" y="182.8">40MHz</text>
</g>
<g font-size="2" fill="#003f7f">
<text x="207.1" y="37.6">GMAC0</text>
<text x="239.6" y="38.3">MDI</text>
</g>
<g font-size="2">
<text x="257.8" y="203.2">Block_Diagram</text>
<text x="259.7" y="200">ROCK 4D</text>
</g>
<g font-size="1.7">
<text x="31.4" y="1.7">5</text>
<text x="89.4" y="1.7">4</text>
<text x="147.4" y="1.7">3</text>
<text x="205.4" y="1.7">2</text>
<text x="263.4" y="1.7">1</text>
<text x=".6" y="29.3">D</text>
<text x="292.9" y="29.3">D</text>
<text x=".6" y="80.2">C</text>
<text x="292.9" y="80.2">C</text>
<text x=".6" y="131.1">B</text>
<text x="292.9" y="131.1">B</text>
<text x=".6" y="181.9">A</text>
<text x="292.9" y="181.9">A</text>
<text x="31.4" y="207.6">5</text>
<text x="89.4" y="207.6">4</text>
<text x="147.4" y="207.6">3</text>
<text x="205.4" y="207.6">2</text>
<text x="263.4" y="207.6">1</text>
</g>
<g font-size="1.5">
<text x="232.3" y="199.8">Size</text>
<text x="233.1" y="202.9">Custom Page Name:</text>
<text x="243" y="199.5">Title:</text>
<text x="288.3" y="199.8">REV</text>
<text x="288.5" y="202.9">V1.12</text>
<text x="232.1" y="205.6">Date:</text>
<text x="237.9" y="205.4">Wednesday, May 28, 2025</text>
<text x="265.1" y="205.6">Sheet</text>
<text x="273.6" y="205.6">03</text>
<text x="278.7" y="205.6">of</text>
<text x="283.7" y="205.6">28</text>
</g>
</svg>
